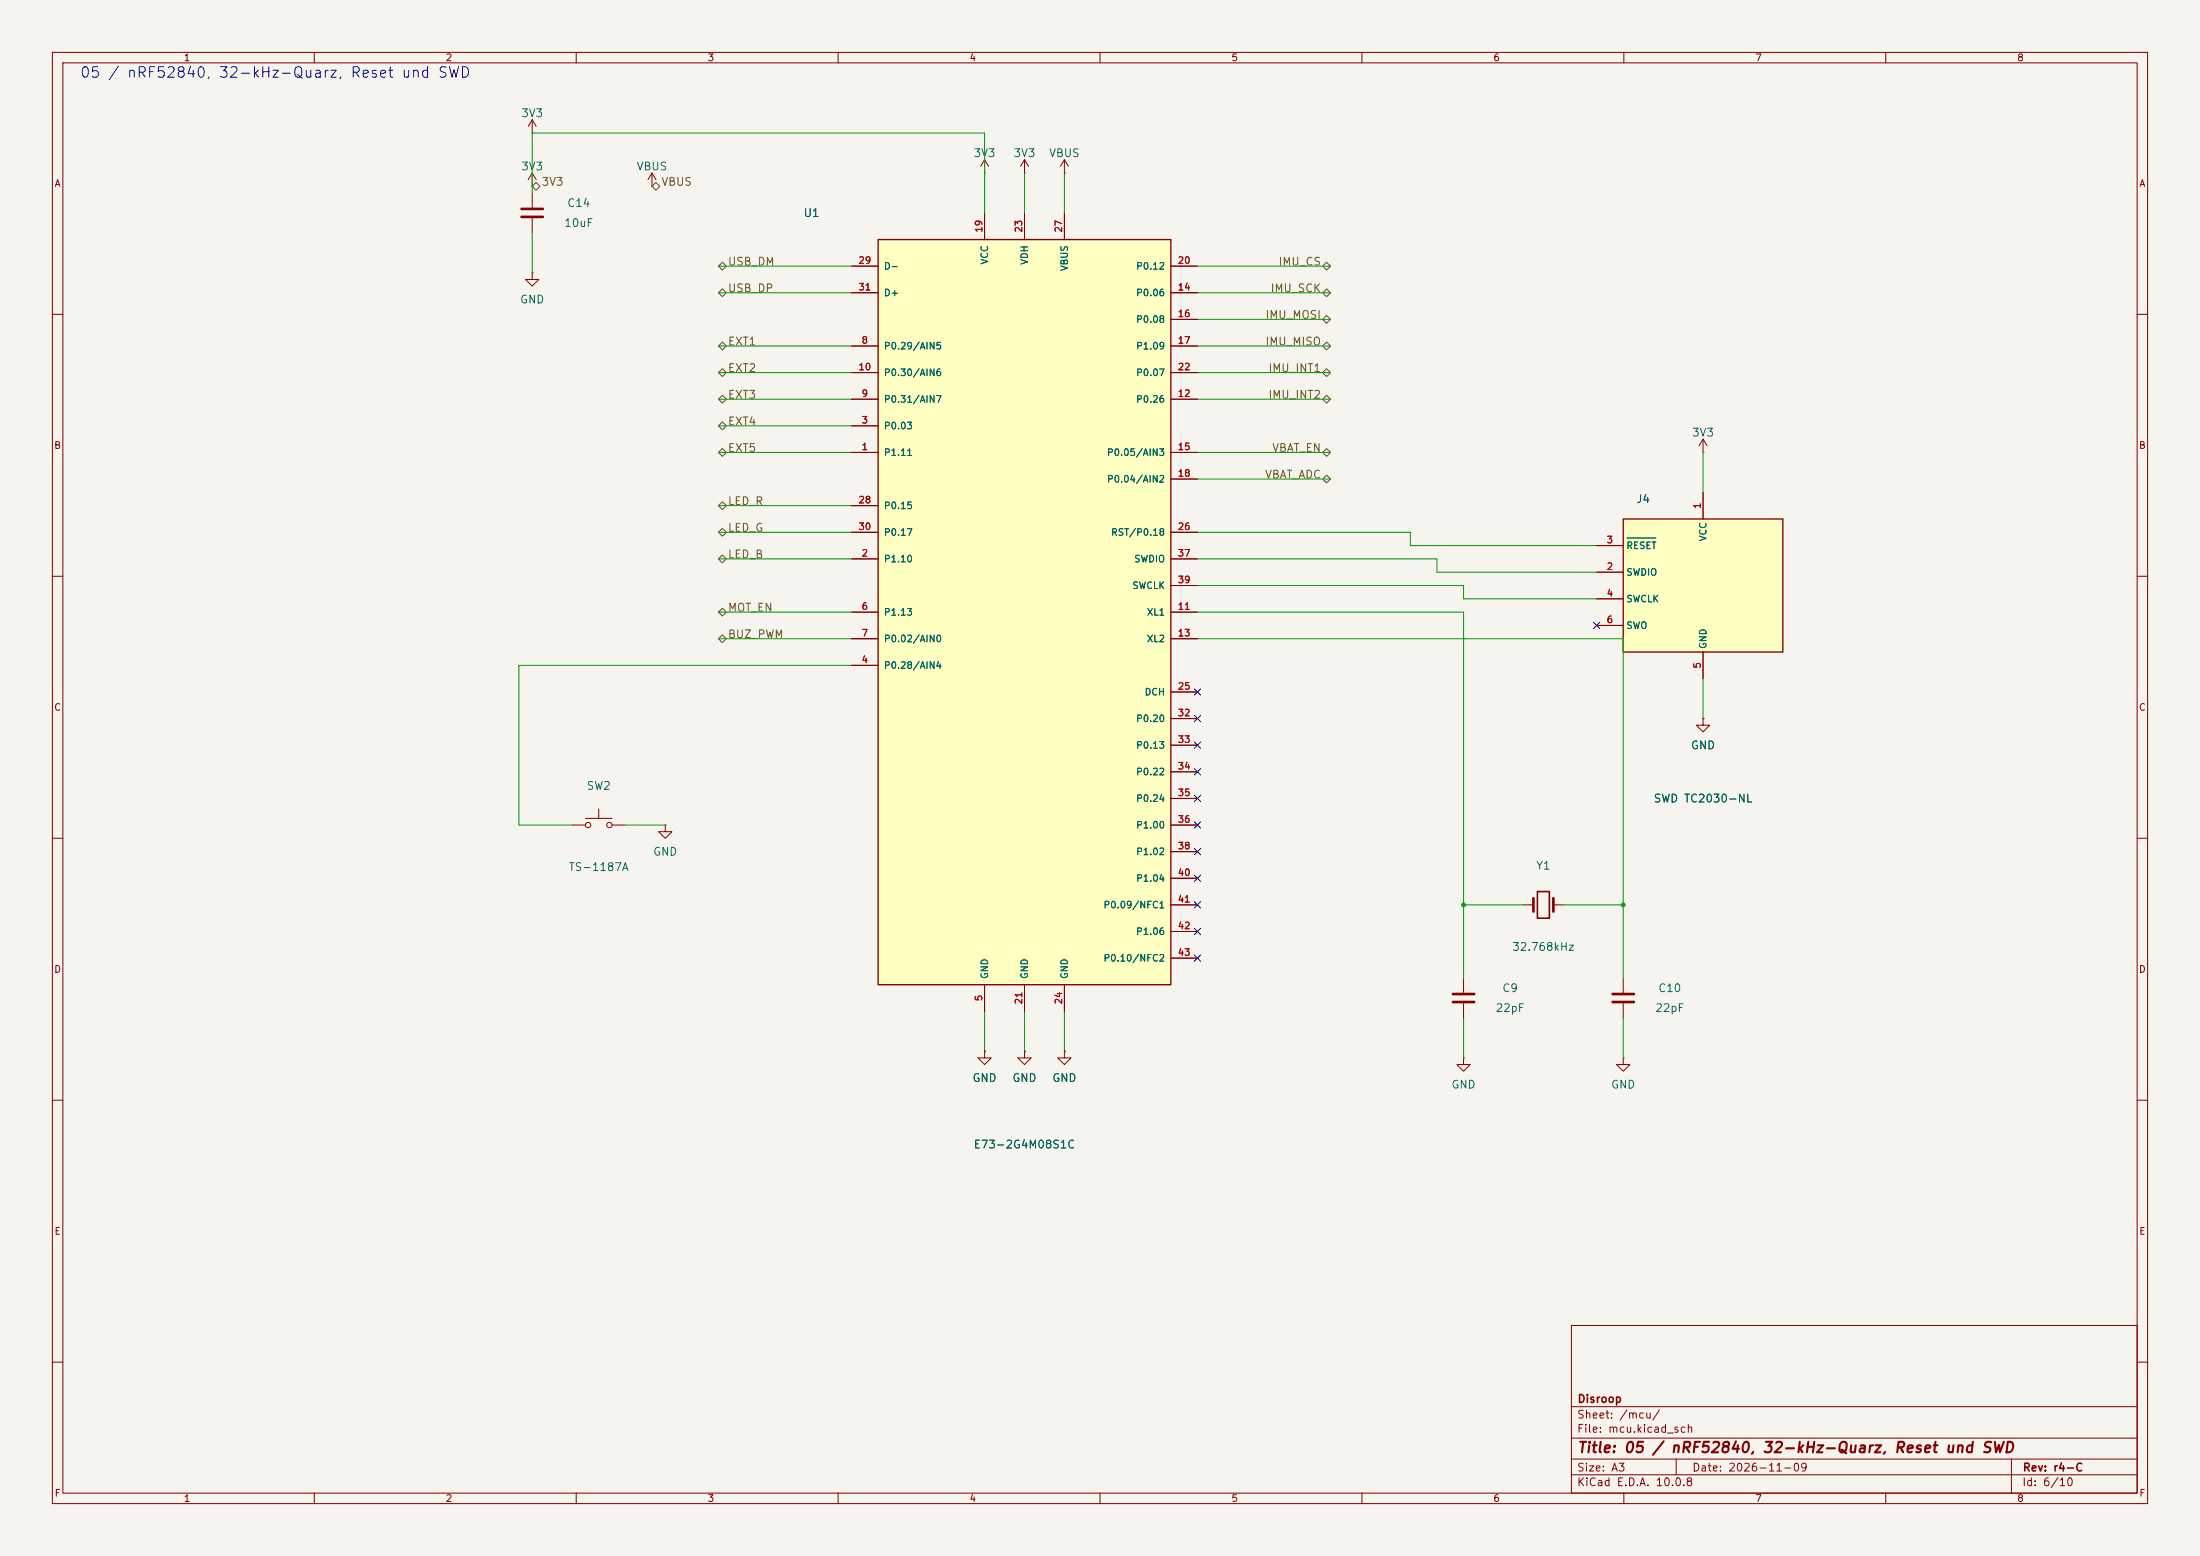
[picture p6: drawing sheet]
<svg xmlns="http://www.w3.org/2000/svg" width="420mm" height="297mm" viewBox="0 0 420 297" stroke-linecap="round" stroke-linejoin="round" font-family="sans-serif">
<path d="M0 0h420v297h-420z" fill="#f5f4ef" stroke="#f5f4ef" stroke-width=".19"/>
<g fill="none" stroke="#840000" stroke-width=".19">
<path d="M10 10h400v277h-400zM12 12h396v273h-396zM60 10v2M110 10v2M160 10v2M210 10v2M260 10v2M310 10v2M360 10v2M101.6 25.4h.1M101.6 35.6h.1M101.6 22.9l-.8 1.2"/>
<path d="M101.6 22.9l.8 1.2M101.6 22.9v2.5M101.6 33v2.6M101.6 33l-.8 1.3M101.6 33l.8 1.3M188 33h.1M188 30.5l-.8 1.3M188 30.5l.7 1.3M188 30.5v2.5M195.6 33h.1M195.6 30.5l-.8 1.3M195.6 30.5l.7 1.3"/>
<path d="M195.6 30.5v2.5M203.2 33h.1M203.2 30.5l-.8 1.3M203.2 30.5l.8 1.3M203.2 30.5v2.5M10 60h2M408 60h2M10 110h2M408 110h2M10 160h2M408 160h2M10 210h2"/>
<path d="M279.4 201.9v1.3h1.3l-1.3 1.3-1.3-1.3h1.3M279.4 201.9h.1M408 210h2M300 253h108v32h-108zM10 260h2M300 278.5h108M300 274.5h108M300 268.5h108M320 278.5v3M384 278.5v6.5M408 260h2M60 285v2"/>
<path d="M110 285v2M160 285v2M210 285v2M260 285v2M300 281.5h108M310 285v2M360 285v2"/>
</g>
<path d="M167.6 45.7h55.9v142.3h-55.9z" fill="#ffffc2"/>
<path d="M167.6 45.7h55.9v142.3h-55.9z" fill="none" stroke="#840000" stroke-width=".25"/>
<g fill="none" stroke="#840000" stroke-width=".19">
<path d="M101.6 36.8v2.8M101.6 52.1v1.2h1.3l-1.3 1.3-1.3-1.3h1.3M101.6 52.1h.1M101.6 41.7v2.8M162.6 55.9h5M162.6 50.8h5M188 40.6v5.1M195.6 40.6v5.1M203.2 40.6v5.1M223.5 55.9h5.1M223.5 50.8h5.1M162.6 66h5"/>
<path d="M162.6 76.2h5M162.6 71.1h5M223.5 66h5.1M223.5 76.2h5.1M223.5 71.1h5.1M223.5 61h5.1M162.6 86.4h5M162.6 81.3h5M162.6 96.5h5M223.5 86.4h5.1M223.5 91.4h5.1M162.6 106.7h5"/>
<path d="M162.6 116.8h5M162.6 101.6h5M223.5 106.7h5.1M223.5 116.8h5.1M223.5 101.6h5.1M223.5 111.8h5.1M162.6 127h5M162.6 121.9h5M223.5 121.9h5.1M223.5 132.1h5.1M223.5 137.2h5.1M223.5 142.2h5.1"/>
<path d="M223.5 147.3h5.1M223.5 152.4h5.1M223.5 157.5h5.1M223.5 162.6h5.1M223.5 167.6h5.1M223.5 172.7h5.1M223.5 177.8h5.1M188 188v5M195.6 188v5M203.2 188v5M223.5 182.9h5.1M188 200.7v1.2h1.2l-1.2 1.3-1.3-1.3h1.3"/>
<path d="M188 200.7h.1M195.6 200.7v1.2h1.2l-1.2 1.3-1.3-1.3h1.3M195.6 200.7h.1M203.2 200.7v1.2h1.3l-1.3 1.3-1.3-1.3h1.3M203.2 200.7h.1"/>
</g>
<path d="M99.6 39.9h4M99.6 41.4h4" fill="none" stroke="#840000" stroke-width=".51"/>
<path d="M309.9 99.1h30.5v25.4h-30.5z" fill="#ffffc2"/>
<path d="M309.9 99.1h30.5v25.4h-30.5z" fill="none" stroke="#840000" stroke-width=".25"/>
<g fill="none" stroke="#840000" stroke-width=".19">
<path d="M124.5 35.6h.1M124.5 33l-.8 1.3M124.5 33l.7 1.3M124.5 33v2.6M325.1 86.4h.1M325.1 83.8v2.6M325.1 94v5.1M325.1 83.8l-.7 1.3M325.1 83.8l.8 1.3M304.8 109.2h5.1M304.8 104.1h5.1M304.8 114.3h5.1"/>
<path d="M304.8 119.4h5.1M325.1 137.2v1.2h1.3l-1.3 1.3-1.3-1.3h1.3M325.1 137.2h.1M325.1 124.5v5M109.2 157.5h2.6M111.8 156.2h5M114.3 154.4v1.8M116.8 157.5h2.6M127 157.5v1.3h1.3l-1.3 1.2-1.3-1.2h1.3M127 157.5h.1M290.8 172.7h1.9M296.5 172.7h1.9"/>
<path d="M279.4 186.7v2.8M279.4 191.5v2.8M309.9 186.7v2.8M309.9 191.5v2.8M309.9 201.9v1.3h1.2l-1.2 1.3-1.3-1.3h1.3M309.9 201.9h.1"/>
<circle cx="112.3" cy="157.5" r=".51"/>
<circle cx="116.3" cy="157.5" r=".51"/>
</g>
<path d="M310.6 102.7h5.5" fill="none" stroke="#006464" stroke-width=".19"/>
<path d="M292.7 171.5v2.5M296.5 171.5v2.5M277.4 189.7h4M277.4 191.3h4M307.8 189.7h4.1M307.8 191.3h4.1" fill="none" stroke="#840000" stroke-width=".51"/>
<path d="M293.5 170.2h2.3v5.1h-2.3z" fill="none" stroke="#840000" stroke-width=".3"/>
<g fill="none" stroke="#725600" stroke-width=".19">
<path d="M101.6 35.6l.8-.8 .7 .8-.7 .7zM124.5 35.6l.7-.8 .8 .8-.8 .7zM137.2 50.8l.7-.7 .8 .7-.8 .7zM137.2 55.9l.7-.8 .8 .8-.8 .7zM252.5 50.8l.8-.7 .7 .7-.7 .7zM252.5 55.9l.8-.8 .7 .8-.7 .7zM137.2 76.2l.7-.7 .8 .7-.8 .7zM137.2 66l.7-.7 .8 .7-.8 .8zM137.2 71.1l.7-.7 .8 .7-.8 .8zM252.5 61l.8-.8 .7 .8-.7 .7zM252.5 66l.8-.7 .7 .7-.7 .8zM252.5 71.1l.8-.7 .7 .7-.7 .8z"/>
<path d="M252.5 76.2l.8-.7 .7 .7-.7 .7zM137.2 86.4l.7-.8 .8 .8-.8 .7zM137.2 96.5l.7-.7 .8 .7-.8 .8zM137.2 81.3l.7-.8 .8 .8-.8 .7zM252.5 86.4l.8-.8 .7 .8-.7 .7zM252.5 91.4l.8-.7 .7 .7-.7 .8zM137.2 106.7l.7-.8 .8 .8-.8 .7zM137.2 116.8l.7-.7 .8 .7-.8 .8zM137.2 101.6l.7-.7 .8 .7-.8 .7zM137.2 121.9l.7-.7 .8 .7-.8 .8z"/>
</g>
<g fill="none" stroke="#009600" stroke-width=".19">
<path d="M188 25.4h-86.4v11.4M137.2 50.8h25.4M228.6 91.4h25.4M228.6 101.6h40.6v2.5M228.6 106.7h45.7M228.6 111.8h50.8M279.4 114.3h25.4M279.4 116.8v55.9h11.4M228.6 121.9h50.8M279.4 121.9h.1M309.9 121.9v50.8M188 193v7.7"/>
<path d="M195.6 193v7.7M203.2 193v7.7"/>
</g>
<circle cx="279.4" cy="121.9" r=".08" fill="#009600"/>
<g fill="none" stroke="#009600" stroke-width=".19">
<path d="M188 25.4v15.2M195.6 33v7.6M203.2 33v7.6M101.6 44.5v7.6M137.2 55.9h25.4M228.6 55.9h25.4M228.6 50.8h25.4M137.2 66h25.4M137.2 71.1h25.4M137.2 76.2h25.4M228.6 61h25.4M228.6 66h25.4"/>
<path d="M228.6 71.1h25.4M228.6 76.2h25.4M137.2 81.3h25.4M137.2 96.5h25.4M137.2 86.4h25.4M228.6 86.4h25.4M325.1 86.4v7.6M137.2 116.8h25.4M137.2 101.6h25.4M137.2 106.7h25.4M228.6 116.8h50.8M269.2 104.1h35.6"/>
<path d="M274.3 106.7v2.5h30.5M279.4 111.8v2.5M137.2 121.9h25.4M162.6 127h-63.5v30.5h10.1M279.4 121.9h30.5M325.1 129.5v7.7M119.4 157.5h7.6M279.4 172.7v14M298.4 172.7h11.5v14M279.4 194.3v7.6M309.9 194.3v7.6"/>
</g>
<g fill="none" stroke="#000084" stroke-width=".19">
<path d="M304.2 118.8l1.2 1.2M305.4 118.8l-1.2 1.2M228 131.5l1.2 1.2M228 136.6l1.2 1.2M229.2 131.5l-1.2 1.2M229.2 136.6l-1.2 1.2M228 146.7l1.2 1.2M228 141.6l1.2 1.2M228 156.9l1.2 1.2M228 151.8l1.2 1.2M229.2 146.7l-1.2 1.2M229.2 141.6l-1.2 1.2"/>
<path d="M229.2 156.9l-1.2 1.2M229.2 151.8l-1.2 1.2M228 177.2l1.2 1.2M228 172.1l1.2 1.2M228 167l1.2 1.2M228 162l1.2 1.2M229.2 177.2l-1.2 1.2M229.2 172.1l-1.2 1.2M229.2 167l-1.2 1.2M229.2 162l-1.2 1.2M228 182.3l1.2 1.2M229.2 182.3l-1.2 1.2"/>
</g>
<g fill="none" stroke="#840000" stroke-width=".19">
<path d="M162.6 55.9h5M162.6 50.8h5M188 40.6v5.1M195.6 40.6v5.1M203.2 40.6v5.1M223.5 55.9h5.1M223.5 50.8h5.1M162.6 66h5M162.6 76.2h5M162.6 71.1h5M223.5 66h5.1M223.5 76.2h5.1"/>
<path d="M223.5 71.1h5.1M223.5 61h5.1M162.6 86.4h5M162.6 81.3h5M162.6 96.5h5M223.5 86.4h5.1M223.5 91.4h5.1M325.1 94v5.1M162.6 106.7h5M162.6 116.8h5M162.6 101.6h5M223.5 106.7h5.1"/>
<path d="M223.5 116.8h5.1M223.5 101.6h5.1M223.5 111.8h5.1M304.8 109.2h5.1M304.8 104.1h5.1M304.8 114.3h5.1M304.8 119.4h5.1M162.6 127h5M162.6 121.9h5M223.5 121.9h5.1M223.5 132.1h5.1M223.5 137.2h5.1"/>
<path d="M325.1 137.2h.1M325.1 124.5v5M223.5 142.2h5.1M223.5 147.3h5.1M223.5 152.4h5.1M223.5 157.5h5.1M223.5 162.6h5.1M223.5 167.6h5.1M223.5 172.7h5.1M223.5 177.8h5.1M188 188v5M195.6 188v5"/>
<path d="M203.2 188v5M223.5 182.9h5.1M188 200.7h.1M195.6 200.7h.1M203.2 200.7h.1"/>
</g>
<path d="M310.6 102.7h5.5" fill="none" stroke="#006464" stroke-width=".19"/>
<g fill="#009600">
<circle cx="279.4" cy="172.7" r=".46"/>
<circle cx="309.9" cy="172.7" r=".46"/>
</g>
<text font-size="2" fill="#0000c2" x="15.1" y="15.3">05 / nRF52840, 32-kHz-Quarz, Reset und SWD</text>
<text font-size="2" fill="#840000" x="301" y="277.8">Title: 05 / nRF52840, 32-kHz-Quarz, Reset und SWD</text>
<g font-size="1.5" fill="#006464">
<text x="99.4" y="22.7">3V3</text>
<text x="99.4" y="32.9">3V3</text>
<text x="121.4" y="32.9">VBUS</text>
<text x="185.7" y="30.3">3V3</text>
<text x="193.4" y="30.3">3V3</text>
<text x="200.2" y="30.3">VBUS</text>
<text x="108.2" y="39.9">C14</text>
<text x="153.3" y="41.8">U1</text>
<text x="107.6" y="43.7">10uF</text>
<text x="99.2" y="58.3">GND</text>
<text x="322.9" y="83.7">3V3</text>
<text x="312.3" y="96.4">J4</text>
<text x="322.7" y="143.4">GND</text>
<text x="111.9" y="151.1">SW2</text>
<text x="315.6" y="153.5">SWD TC2030-NL</text>
<text x="108.4" y="166.6">TS-1187A</text>
<text x="124.6" y="163.7">GND</text>
<text x="293.1" y="166.4">Y1</text>
<text x="288.6" y="181.9">32.768kHz</text>
<text x="286.7" y="189.7">C9</text>
<text x="316.4" y="189.7">C10</text>
<text x="285.4" y="193.5">22pF</text>
<text x="315.9" y="193.5">22pF</text>
<text x="185.5" y="206.9">GND</text>
<text x="193.1" y="206.9">GND</text>
<text x="200.8" y="206.9">GND</text>
<text x="277" y="208.1">GND</text>
<text x="307.4" y="208.1">GND</text>
<text x="185.8" y="219.6">E73-2G4M08S1C</text>
</g>
<g font-size="1.5" fill="#725600">
<text x="103.3" y="35.8">3V3</text>
<text x="126.1" y="35.8">VBUS</text>
<text x="138.8" y="51.1">USB_DM</text>
<text x="244" y="51.1">IMU_CS</text>
<text x="138.8" y="56.1">USB_DP</text>
<text x="242.5" y="56.1">IMU_SCK</text>
<text x="241.5" y="61.2">IMU_MOSI</text>
<text x="138.8" y="66.3">EXT1</text>
<text x="138.8" y="71.4">EXT2</text>
<text x="241.5" y="66.3">IMU_MISO</text>
<text x="242" y="71.4">IMU_INT1</text>
<text x="138.8" y="76.5">EXT3</text>
<text x="242" y="76.5">IMU_INT2</text>
<text x="138.8" y="81.5">EXT4</text>
<text x="138.8" y="86.6">EXT5</text>
<text x="242.7" y="86.6">VBAT_EN</text>
<text x="241.4" y="91.7">VBAT_ADC</text>
<text x="138.8" y="96.8">LED_R</text>
<text x="138.8" y="101.9">LED_G</text>
<text x="138.8" y="106.9">LED_B</text>
<text x="138.8" y="117.1">MOT_EN</text>
<text x="138.8" y="122.2">BUZ_PWM</text>
</g>
<g font-size="1.5" fill="#840000">
<text x="301" y="268.1">Disroop</text>
<text x="300.9" y="273.8">File: mcu.kicad_sch</text>
<text x="300.9" y="271.1">Sheet: /mcu/</text>
<text x="300.9" y="281.2">Size: A3</text>
<text x="322.9" y="281.2">Date: 2026-11-09</text>
<text x="386" y="281.2">Rev: r4-C</text>
<text x="300.9" y="284">KiCad E.D.A. 10.0.8</text>
<text x="385.9" y="284">Id: 6/10</text>
</g>
<g font-size="1.3" fill="#840000">
<text x="35" y="12">1</text>
<text x="85" y="12">2</text>
<text x="135" y="12">3</text>
<text x="185" y="12">4</text>
<text x="235" y="12">5</text>
<text x="285" y="12">6</text>
<text x="335" y="12">7</text>
<text x="385" y="12">8</text>
<text x="10.3" y="36">A</text>
<text x="408.3" y="36">A</text>
<text x="10.2" y="86">B</text>
<text x="408.2" y="86">B</text>
<text x="10.2" y="136">C</text>
<text x="408.2" y="136">C</text>
<text x="10.2" y="186">D</text>
<text x="408.2" y="186">D</text>
<text x="10.3" y="236">E</text>
<text x="408.3" y="236">E</text>
<text x="10.3" y="286">F</text>
<text x="35" y="287">1</text>
<text x="85" y="287">2</text>
<text x="135" y="287">3</text>
<text x="185" y="287">4</text>
<text x="235" y="287">5</text>
<text x="285" y="287">6</text>
<text x="335" y="287">7</text>
<text x="385" y="287">8</text>
<text x="408.3" y="286">F</text>
</g>
<g font-size="1.3" fill="#a90000">
<text x="187.8" y="44.5" transform="rotate(-90 187.8 44.5)">19</text>
<text x="195.4" y="44.5" transform="rotate(-90 195.4 44.5)">23</text>
<text x="203.1" y="44.5" transform="rotate(-90 203.1 44.5)">27</text>
<text x="163.8" y="50.7">29</text>
<text x="224.7" y="50.7">20</text>
<text x="163.8" y="55.7">31</text>
<text x="224.7" y="55.7">14</text>
<text x="164.4" y="65.9">8</text>
<text x="224.7" y="60.8">16</text>
<text x="224.7" y="65.9">17</text>
<text x="163.8" y="71">10</text>
<text x="224.7" y="71">22</text>
<text x="164.4" y="76.1">9</text>
<text x="224.7" y="76.1">12</text>
<text x="164.4" y="81.1">3</text>
<text x="164.4" y="86.2">1</text>
<text x="224.7" y="86.2">15</text>
<text x="224.7" y="91.3">18</text>
<text x="163.8" y="96.4">28</text>
<text x="163.8" y="101.5">30</text>
<text x="224.7" y="101.5">26</text>
<text x="325" y="97.3" transform="rotate(-90 325 97.3)">1</text>
<text x="164.4" y="106.5">2</text>
<text x="224.7" y="106.5">37</text>
<text x="306.6" y="104">3</text>
<text x="224.7" y="111.6">39</text>
<text x="306.6" y="109.1">2</text>
<text x="164.4" y="116.7">6</text>
<text x="224.7" y="116.7">11</text>
<text x="306.6" y="114.2">4</text>
<text x="306.6" y="119.2">6</text>
<text x="164.4" y="121.8">7</text>
<text x="224.7" y="121.8">13</text>
<text x="164.4" y="126.9">4</text>
<text x="224.7" y="131.9">25</text>
<text x="325" y="127.7" transform="rotate(-90 325 127.7)">5</text>
<text x="224.7" y="137">32</text>
<text x="224.7" y="142.1">33</text>
<text x="224.7" y="147.2">34</text>
<text x="224.7" y="152.3">35</text>
<text x="224.7" y="157.3">36</text>
<text x="224.7" y="162.4">38</text>
<text x="224.7" y="167.5">40</text>
<text x="224.7" y="172.6">41</text>
<text x="224.7" y="177.7">42</text>
<text x="224.7" y="182.7">43</text>
<text x="187.8" y="191.2" transform="rotate(-90 187.8 191.2)">5</text>
<text x="195.4" y="191.8" transform="rotate(-90 195.4 191.8)">21</text>
<text x="203.1" y="191.8" transform="rotate(-90 203.1 191.8)">24</text>
</g>
<g font-size="1.3" fill="#006464">
<text x="168.6" y="51.8">D-</text>
<text x="188.9" y="50.6" transform="rotate(-90 188.9 50.6)">VCC</text>
<text x="196.5" y="50.7" transform="rotate(-90 196.5 50.7)">VDH</text>
<text x="204.2" y="51.9" transform="rotate(-90 204.2 51.9)">VBUS</text>
<text x="216.8" y="51.8">P0.12</text>
<text x="168.6" y="56.8">D+</text>
<text x="216.8" y="56.8">P0.06</text>
<text x="216.8" y="61.9">P0.08</text>
<text x="168.6" y="67">P0.29/AIN5</text>
<text x="216.8" y="67">P1.09</text>
<text x="168.6" y="77.2">P0.31/AIN7</text>
<text x="168.6" y="72.1">P0.30/AIN6</text>
<text x="216.8" y="77.2">P0.26</text>
<text x="216.8" y="72.1">P0.07</text>
<text x="168.6" y="82.2">P0.03</text>
<text x="168.6" y="87.3">P1.11</text>
<text x="211.2" y="87.3">P0.05/AIN3</text>
<text x="211.2" y="92.4">P0.04/AIN2</text>
<text x="168.6" y="97.5">P0.15</text>
<text x="168.6" y="107.6">P1.10</text>
<text x="168.6" y="102.6">P0.17</text>
<text x="212" y="102.6">RST/P0.18</text>
<text x="216.4" y="107.6">SWDIO</text>
<text x="310.4" y="105.1">RESET</text>
<text x="326.1" y="103.4" transform="rotate(-90 326.1 103.4)">VCC</text>
<text x="216" y="112.7">SWCLK</text>
<text x="310.4" y="110.2">SWDIO</text>
<text x="168.6" y="117.8">P1.13</text>
<text x="218.8" y="117.8">XL1</text>
<text x="310.4" y="115.3">SWCLK</text>
<text x="168.6" y="122.9">P0.02/AIN0</text>
<text x="218.8" y="122.9">XL2</text>
<text x="310.4" y="120.3">SWO</text>
<text x="326.1" y="124" transform="rotate(-90 326.1 124)">GND</text>
<text x="168.6" y="128">P0.28/AIN4</text>
<text x="218.4" y="133">DCH</text>
<text x="216.8" y="138.1">P0.20</text>
<text x="216.8" y="143.2">P0.13</text>
<text x="216.8" y="148.3">P0.22</text>
<text x="216.8" y="153.4">P0.24</text>
<text x="216.8" y="158.4">P1.00</text>
<text x="216.8" y="163.5">P1.02</text>
<text x="210.5" y="173.7">P0.09/NFC1</text>
<text x="216.8" y="168.6">P1.04</text>
<text x="216.8" y="178.8">P1.06</text>
<text x="210.5" y="183.8">P0.10/NFC2</text>
<text x="188.9" y="187" transform="rotate(-90 188.9 187)">GND</text>
<text x="196.5" y="187" transform="rotate(-90 196.5 187)">GND</text>
<text x="204.2" y="187" transform="rotate(-90 204.2 187)">GND</text>
</g>
</svg>
